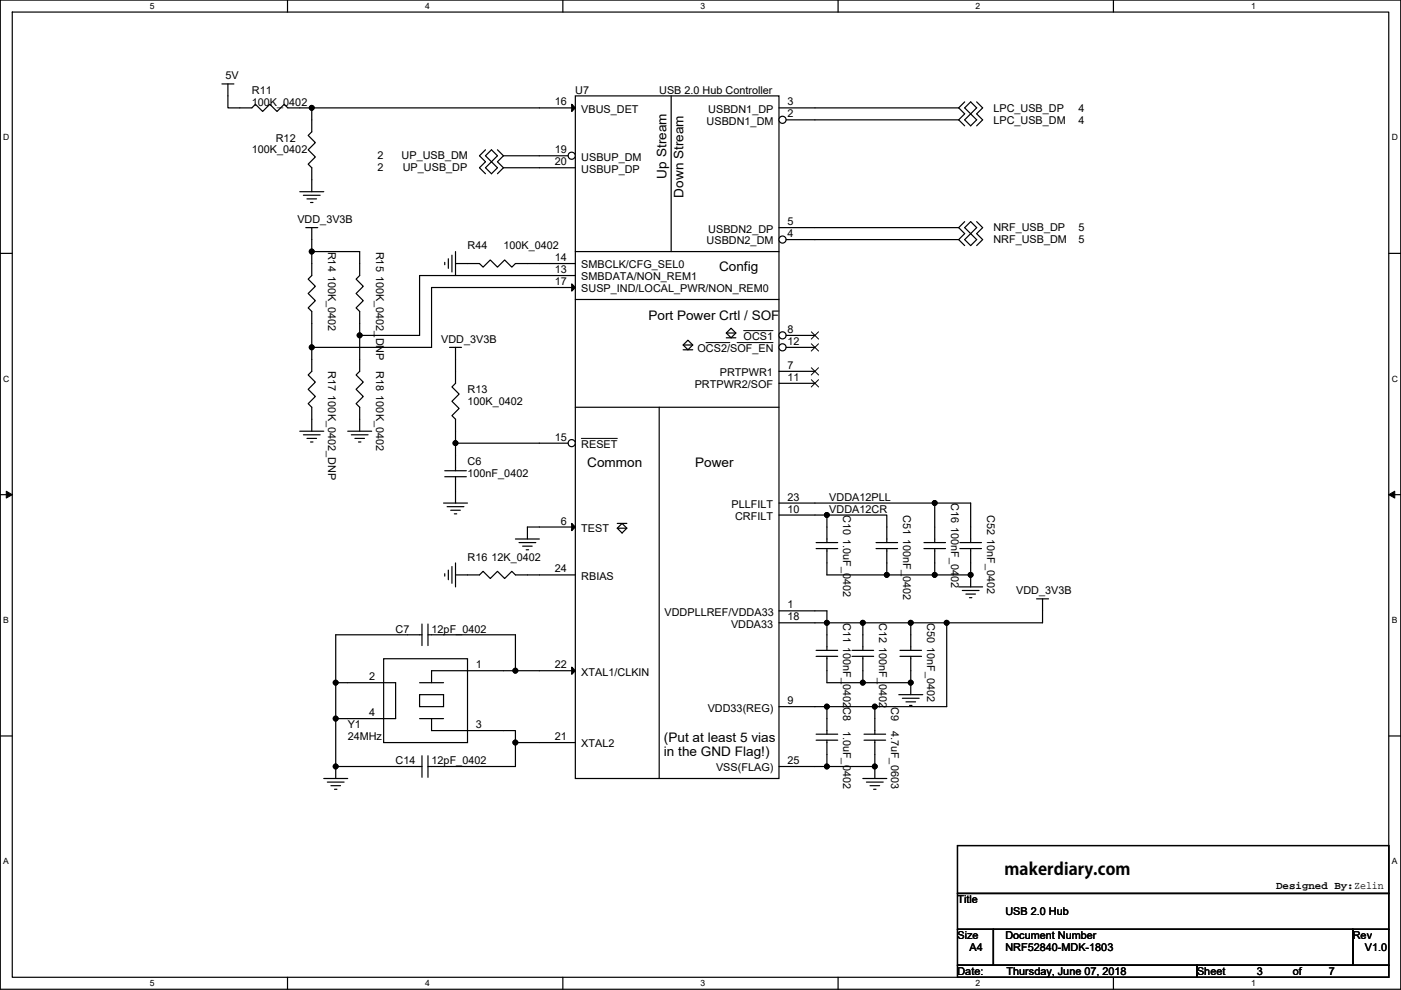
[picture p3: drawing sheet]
<svg xmlns="http://www.w3.org/2000/svg" width="297mm" height="210mm" viewBox="0 0 297 210" stroke-linecap="round" stroke-linejoin="round" font-family="sans-serif">
<path d="M.1 0h296.9v209.8h-296.9zM2.6 2.6h291.8v204.7h-291.8z" fill="none" stroke="#000" stroke-width=".25"/>
<g fill="#fff">
<path d="M31.8 .3h1v2h-1z"/>
<path d="M31.8 207.5h1v2.1h-1z"/>
</g>
<path d="M61 0v2.6M61 207.3v2.5" fill="none" stroke="#000" stroke-width=".25"/>
<g fill="#fff">
<path d="M90.1 .3h1v2h-1z"/>
<path d="M90.1 207.5h1v2.1h-1z"/>
</g>
<path d="M119.3 0v2.6M119.3 207.3v2.5" fill="none" stroke="#000" stroke-width=".25"/>
<g fill="#fff">
<path d="M148.5 .3h1v2h-1z"/>
<path d="M148.5 207.5h1v2.1h-1z"/>
</g>
<path d="M177.7 0v2.6M177.7 207.3v2.5" fill="none" stroke="#000" stroke-width=".25"/>
<g fill="#fff">
<path d="M206.9 .3h1v2h-1z"/>
<path d="M206.9 207.5h1v2.1h-1z"/>
</g>
<path d="M236.1 0v2.6M236.1 207.3v2.5" fill="none" stroke="#000" stroke-width=".25"/>
<g fill="#fff">
<path d="M265.2 .3h1v2h-1z"/>
<path d="M265.2 207.5h1v2.1h-1z"/>
<path d="M.7 28.2h1.3v2h-1.3z"/>
<path d="M295.1 28.2h1.3v2h-1.3z"/>
<path d="M.7 79.3h1.3v2.1h-1.3z"/>
<path d="M295.1 79.3h1.3v2.1h-1.3z"/>
</g>
<path d="M.1 53.7h2.5M294.4 53.7h2.6" fill="none" stroke="#000" stroke-width=".25"/>
<g fill="#fff">
<path d="M.7 130.5h1.2v2h-1.2z"/>
<path d="M295.1 130.5h1.2v2h-1.2z"/>
</g>
<path d="M.1 104.9h2.5M294.4 104.9h2.6" fill="none" stroke="#000" stroke-width=".25"/>
<path d="M1.3 104.2l1.3 .7-1.3 .7zM294.4 104.9l1.3-.7v1.4z" fill="#000" stroke="#000" stroke-width=".21"/>
<g fill="#fff">
<path d="M.7 181.7h1.2v2h-1.2z"/>
<path d="M295.1 181.7h1.2v2h-1.2z"/>
</g>
<g fill="none" stroke="#000" stroke-width=".25">
<path d="M47.1 17.8h2.5M48.3 17.8v2.5M50.9 22.9h2.5l.8-.8 1.5 1.5 1.5-1.5 1.5 1.5 1.6-1.5 .7 .8h2.6M66.1 25.4v2.6l-.8 .7 1.6 1.5-1.6 1.6 1.6 1.5-1.6 1.5 .8 .8v2.5M102.9 31.8l-1.2 1.2 1.2 1.3-1.2 1.3 1.2 1.3M102.9 33l1.3-1.2 1.3 1.2-1.3 1.3zM104.2 34.3l1.3 1.3-1.3 1.3-1.3-1.3zM105.5 31.8l1.2 1.2-1.2 1.3 1.2 1.3-1.2 1.3M114.4 35.6h7.6M122 20.3h43.2v144.8h-43.2zM142.3 20.3v33.1M204.5 22.9l1.3-1.3 1.3 1.3-1.3 1.3z"/>
<path d="M204.5 25.4l1.3-1.2 1.3 1.2-1.3 1.3zM204.5 21.6l-1.2 1.3 1.2 1.3-1.2 1.2 1.2 1.3M207.1 21.6l1.2 1.3-1.2 1.3 1.2 1.2-1.2 1.3M63.6 40.7h5M64.3 41.4h3.6M64.8 48.3h2.6M65.1 42.2h2M65.8 42.9h.6M66.1 48.3v2.5M94.3 55.6v.6M95.1 54.9v2M95.8 54.1v3.6"/>
<path d="M96.6 53.4v5M122 53.4h20.3M142.3 53.4h22.9M204.5 48.3l1.3-1.3 1.3 1.3-1.3 1.3zM204.5 50.8l1.3-1.2 1.3 1.2-1.3 1.3zM204.5 47l-1.2 1.3 1.2 1.3-1.2 1.2 1.2 1.3M207.1 47l1.2 1.3-1.2 1.3 1.2 1.2-1.2 1.3M95.3 73.7h2.5M96.6 73.7v2.5M96.6 78.8v2.5l-.8 .8 1.5 1.5-1.5 1.5 1.5 1.5-1.5 1.6 .8 .7v2.6M122 63.5h43.2M144.8 74.2h2.1"/>
<path d="M144.8 73.2h2.1M144.8 73.2l1.1-1 1 1-1 1zM154 71.6h2M154 70.6h2M154 70.6l1-1 1 1-1 1zM63.6 91.5h5M64.3 92.2h3.6M65.1 93h2M65.8 93.7h.6M73.7 91.5h5.1M74.5 92.2h3.5M75.2 93h2.1"/>
<path d="M76 93.7h.5M94.3 99.8h4.6M96.6 96.5v3.3M122 86.4h43.2M139.8 86.4v78.7M94 106.7h5.1M94.3 101.1h4.6M94.8 107.5h3.6M95.6 108.2h2M96.3 109h.5M96.6 119.4v5.1M96.6 101.1v3.1"/>
<path d="M109.3 114.3h5.1M110 115.1h3.6M110.8 115.8h2M111.6 116.6h.5M130.9 111h2M130.9 112h2M130.9 112l1-1 1 1-1 1.1zM203.5 115.1h4.6M203.5 116.4h4.6M205.8 111.8v3.3M205.8 116.4v3M94.3 121.7v.5"/>
<path d="M95.1 120.9v2.1M95.8 120.2v3.5M99.1 121.9h2.6l.7-.7 1.5 1.5 1.6-1.5 1.5 1.5 1.5-1.5 .8 .7h2.5M190.8 137.9h4.6M190.8 139.2h4.6M193.1 134.6v3.3M193.1 139.2v3.1M203.3 124.5h5M204 125.2h3.6M204.8 126h2M205.5 126.8h.6M219.8 127h2.5"/>
<path d="M221 127v2.6M.1 156.1h2.5M190.6 147.3h5M191.3 148.1h3.6M192.1 148.9h2M192.8 149.6h.6M294.4 156.1h2.6M68.6 165.1h5.1M69.4 165.9h3.6M70.2 166.6h2M70.9 167.4h.5M182.9 165.1h5.1"/>
<path d="M183.7 165.9h3.6M184.5 166.6h2M185.2 167.4h.5M203 179.3h91.4v10.2h-91.4zM203 189.5h91.4v7.6h-91.4zM203 197.1h7.6v7.6h-7.6zM210.6 197.1h76.2v7.6h-76.2zM286.8 197.1h7.6v7.6h-7.6zM203 204.7h50.8v2.6h-50.8zM253.8 204.7h40.6v2.6h-40.6z"/>
</g>
<circle cx="121.2" cy="33" r=".76" fill="#fff" stroke="#000" stroke-width=".25"/>
<path d="M114.4 33h6.1M165.2 22.9h7.6M165.2 48.3h7.6" fill="none" stroke="#000" stroke-width=".25"/>
<circle cx="165.9" cy="25.4" r=".76" fill="#fff" stroke="#000" stroke-width=".25"/>
<path d="M166.7 25.4h6.1" fill="none" stroke="#000" stroke-width=".25"/>
<circle cx="165.9" cy="50.8" r=".76" fill="#fff" stroke="#000" stroke-width=".25"/>
<path d="M114.4 22.9h7.6M166.7 50.8h6.1M165.2 78.8h7.6M165.2 81.3h7.6" fill="none" stroke="#000" stroke-width=".25"/>
<path d="M121.2 22.1l.8 .8-.8 .7z" fill="#000" stroke="#000" stroke-width=".25"/>
<path d="M172 78l1.6 1.5M173.5 78l-1.5 1.5M172 80.5l1.6 1.6M173.5 80.5l-1.5 1.6" fill="none" stroke="#000" stroke-width=".21"/>
<circle cx="165.9" cy="71.1" r=".76" fill="#fff" stroke="#000" stroke-width=".25"/>
<path d="M166.7 71.1h6.1" fill="none" stroke="#000" stroke-width=".25"/>
<path d="M157.7 70.1h6.2M172 70.4l1.6 1.5M173.5 70.4l-1.5 1.5" fill="none" stroke="#000" stroke-width=".21"/>
<circle cx="165.9" cy="73.7" r=".76" fill="#fff" stroke="#000" stroke-width=".25"/>
<path d="M114.4 58.4h7.6M114.4 55.9h7.6M166.7 73.7h6.1M114.4 121.9h7.6M114.4 142.3h7.6M114.4 157.5h7.6" fill="none" stroke="#000" stroke-width=".25"/>
<path d="M149.7 72.7h5M156.3 72.7h7.6M172 72.9l1.6 1.6M173.5 72.9l-1.5 1.6" fill="none" stroke="#000" stroke-width=".21"/>
<path d="M121.2 141.5l.8 .8-.8 .7z" fill="#000" stroke="#000" stroke-width=".25"/>
<circle cx="121.2" cy="94" r=".76" fill="#fff" stroke="#000" stroke-width=".25"/>
<g fill="none" stroke="#000" stroke-width=".25">
<path d="M48.3 20.3v2.6h2.6M63.6 22.9h2.5M66.1 22.9h48.3M66.1 38.1v2.6M66.1 22.9v2.5M106.7 33h7.7M106.7 35.6h7.7M172.8 22.9h30.5M172.8 25.4h30.5M66.1 53.4h10.2v5l-.8 .8 1.5 1.5-1.5 1.6 1.5 1.5-1.5 1.5 .8 .8v5M66.1 53.4v5l-.8 .8 1.6 1.5-1.6 1.6 1.6 1.5-1.6 1.5 .8 .8v7.6M66.1 50.8v2.6"/>
<path d="M96.6 55.9h5.1l.7 .8 1.5-1.6 1.6 1.6 1.5-1.6 1.5 1.6 .8-.8h5.1M114.4 58.4h-25.4v12.7h-12.7M172.8 48.3h30.5M172.8 50.8h30.5M66.1 73.7v5.1l-.8 .7 1.6 1.5-1.6 1.6 1.6 1.5-1.6 1.5 .8 .8v5.1M76.3 71.1v7.7l-.8 .7 1.5 1.5-1.5 1.6 1.5 1.5-1.5 1.5 .8 .8v5.1M96.6 76.2v2.6M122 61h-30.5v12.7h-25.4M96.6 94h23.9M96.6 91.5v2.5M96.6 94v2.5M96.6 104.2v2.5"/>
<path d="M122 111.8h-10.2v2.5M165.2 106.7h33M165.2 109.2h10.1M173 115.1h4.6M173 116.4h4.6M175.3 116.4v5.5h12.7M175.3 109.2v5.9M175.3 109.2h12.7v5.9M185.7 115.1h4.6M185.7 116.4h4.6M188 116.4v5.5M195.9 115.1h4.6"/>
<path d="M195.9 116.4h4.6M198.2 106.7h7.6v5.1M198.2 106.7v8.4M198.2 116.4v5.5M205.8 119.4v2.5M81.3 139.7h17.8v17.8h-17.8zM89.5 132.4v4.5M89.5 134.6h-18.3v10.2M90.7 132.4v4.5M90.7 134.6h18.6v7.7M96.6 121.9h2.5M111.8 121.9h2.6"/>
<path d="M165.2 129.6h10.1v2.5M165.2 132.1h10.1M173 137.9h4.6M173 139.2h4.6M175.3 139.2v5.6h7.6M175.3 132.1h7.6M175.3 132.1v5.8M180.7 137.9h4.5M180.7 139.2h4.5M182.9 139.2v5.6M182.9 132.1h10.2M182.9 132.1v5.8"/>
<path d="M188 121.9h10.2M193.1 132.1h7.6M193.1 132.1v2.5M198.2 121.9h7.6M200.7 132.1v17.8h-15.2M205.8 121.9v2.6M221 129.6v2.5h-20.3M71.2 144.8h12.7v7.6h-12.7M71.2 144.8v7.6M71.2 152.4v10.2M89 144.8h5M89 152.4h5"/>
<path d="M89 147.3h5v2.6h-5zM91.5 152.4v2.6h17.8v2.5M109.3 157.5h5.1M109.3 157.5v5.1h-18.6M109.3 142.3h-17.8v2.5M109.3 142.3h5.1M165.2 149.9h10.1M173 155.7h4.6M173 157h4.6M175.3 149.9h10.2M175.3 157v5.6M175.3 149.9v5.8"/>
<path d="M182.9 144.8h10.2M183.2 155.7h4.6M183.2 157h4.6M185.5 157v5.6M185.5 149.9v5.8M193.1 142.3v2.5M193.1 144.8v2.5M71.2 162.6h18.3M71.2 162.6v2.5M89.5 160.3v4.6M90.7 160.3v4.6M165.2 162.6h10.1"/>
<path d="M175.3 162.6h10.2M185.5 162.6v2.5"/>
</g>
<path d="M123.3 93h7.6" fill="none" stroke="#000" stroke-width=".21"/>
<g fill="#000" stroke="#000" stroke-width=".25">
<path d="M121.2 60.2l.8 .8-.8 .7zM121.2 111l.8 .8-.8 .7z"/>
<circle cx="66.1" cy="22.9" r=".5"/>
<circle cx="66.1" cy="53.3" r=".5"/>
<circle cx="66.1" cy="73.7" r=".5"/>
<circle cx="76.2" cy="71.1" r=".5"/>
<circle cx="96.6" cy="94" r=".5"/>
<circle cx="175.3" cy="109.2" r=".5"/>
<circle cx="198.2" cy="106.7" r=".5"/>
<circle cx="175.3" cy="132.1" r=".5"/>
<circle cx="182.9" cy="132.1" r=".5"/>
<circle cx="188" cy="121.9" r=".5"/>
<circle cx="193.1" cy="132.1" r=".5"/>
<circle cx="198.2" cy="121.9" r=".5"/>
<circle cx="200.7" cy="132.1" r=".5"/>
<circle cx="205.8" cy="121.9" r=".5"/>
<circle cx="71.2" cy="152.4" r=".5"/>
<circle cx="71.2" cy="144.8" r=".5"/>
<circle cx="109.3" cy="157.5" r=".5"/>
<circle cx="109.3" cy="142.2" r=".5"/>
<circle cx="175.3" cy="149.9" r=".5"/>
<circle cx="182.9" cy="144.8" r=".5"/>
<circle cx="185.5" cy="149.9" r=".5"/>
<circle cx="193.1" cy="144.8" r=".5"/>
<circle cx="71.2" cy="162.6" r=".5"/>
<circle cx="175.3" cy="162.6" r=".5"/>
<circle cx="185.5" cy="162.6" r=".5"/>
</g>
<g font-size="3.6">
<text x="216.1" y="186" transform="rotate(-90 216.1 186)">m</text>
<text x="219.3" y="186" transform="rotate(-90 219.3 186)">a</text>
<text x="221.2" y="186" transform="rotate(-90 221.2 186)">k</text>
<text x="223.2" y="186" transform="rotate(-90 223.2 186)">e</text>
<text x="225.2" y="186" transform="rotate(-90 225.2 186)">r</text>
<text x="226.5" y="186" transform="rotate(-90 226.5 186)">d</text>
<text x="228.7" y="186" transform="rotate(-90 228.7 186)">i</text>
<text x="229.7" y="186" transform="rotate(-90 229.7 186)">a</text>
<text x="231.7" y="186" transform="rotate(-90 231.7 186)">r</text>
<text x="233" y="186" transform="rotate(-90 233 186)">y</text>
<text x="234.9" y="186" transform="rotate(-90 234.9 186)">.</text>
<text x="235.9" y="186" transform="rotate(-90 235.9 186)">c</text>
<text x="237.6" y="186" transform="rotate(-90 237.6 186)">o</text>
<text x="239.6" y="186" transform="rotate(-90 239.6 186)">m</text>
</g>
<g font-size="2.8">
<text x="141.3" y="37.9" transform="rotate(-90 141.3 37.9)">Up Stream</text>
<text x="144.9" y="41.9" transform="rotate(-90 144.9 41.9)">Down Stream</text>
<text x="152.5" y="57.4">Config</text>
<text x="137.5" y="67.8">Port Power Crtl / SOF</text>
<text x="124.5" y="99">Common</text>
<text x="147.4" y="99">Power</text>
<text x="140.8" y="157.5">(Put at least 5 vias</text>
<text x="140.8" y="160.3">in the GND Flag!)</text>
</g>
<g font-size="2.3">
<text x="47.8" y="16.8">5V</text>
<text x="53.4" y="19.9">R11</text>
<text x="53.4" y="22.4">100K_0402</text>
<text x="117.7" y="22.4">16</text>
<text x="122" y="19.9">U7</text>
<text x="123.3" y="23.9">VBUS_DET</text>
<text x="139.8" y="19.9">USB 2.0 Hub Controller</text>
<text x="150.2" y="23.9">USBDN1_DP</text>
<text x="166.9" y="22.4">3</text>
<text x="210.6" y="23.7">LPC_USB_DP</text>
<text x="228.7" y="23.7">4</text>
<text x="149.8" y="26.5">USBDN1_DM</text>
<text x="166.9" y="24.9">2</text>
<text x="210.6" y="26.2">LPC_USB_DM</text>
<text x="228.7" y="26.2">4</text>
<text x="53.4" y="32.6">100K_0402</text>
<text x="58.5" y="30">R12</text>
<text x="80.1" y="33.8">2</text>
<text x="85.2" y="33.8">UP_USB_DM</text>
<text x="117.7" y="35.1">20</text>
<text x="117.7" y="32.5">19</text>
<text x="123.3" y="34.1">USBUP_DM</text>
<text x="80.1" y="36.4">2</text>
<text x="85.4" y="36.4">UP_USB_DP</text>
<text x="123.3" y="36.6">USBUP_DP</text>
<text x="63.1" y="47.3">VDD_3V3B</text>
<text x="166.9" y="47.8">5</text>
<text x="69.6" y="53.4" transform="rotate(90 69.6 53.4)">R14 100K_0402</text>
<text x="79.7" y="53.4" transform="rotate(90 79.7 53.4)">R15 100K_0402_DNP</text>
<text x="99.1" y="52.9">R44</text>
<text x="106.7" y="52.9">100K_0402</text>
<text x="149.8" y="51.9">USBDN2_DM</text>
<text x="150.2" y="49.3">USBDN2_DP</text>
<text x="166.9" y="50.3">4</text>
<text x="210.6" y="49.1">NRF_USB_DP</text>
<text x="210.6" y="51.6">NRF_USB_DM</text>
<text x="228.7" y="49.1">5</text>
<text x="228.7" y="51.6">5</text>
<text x="117.7" y="57.9">13</text>
<text x="117.7" y="55.4">14</text>
<text x="123.3" y="59.5">SMBDATA/NON_REM1</text>
<text x="123.3" y="56.9">SMBCLK/CFG_SEL0</text>
<text x="117.7" y="60.5">17</text>
<text x="123.3" y="62">SUSP_IND/LOCAL_PWR/NON_REM0</text>
<text x="166.9" y="70.6">8</text>
<text x="93.5" y="72.7">VDD_3V3B</text>
<text x="147.9" y="74.7">OCS2/SOF_EN</text>
<text x="157.7" y="72.2">OCS1</text>
<text x="166.9" y="73.2">12</text>
<text x="69.6" y="78.8" transform="rotate(90 69.6 78.8)">R17 100K_0402_DNP</text>
<text x="79.7" y="78.8" transform="rotate(90 79.7 78.8)">R18 100K_0402</text>
<text x="99.1" y="83.4">R13</text>
<text x="147.3" y="82.3">PRTPWR2/SOF</text>
<text x="152.6" y="79.8">PRTPWR1</text>
<text x="166.9" y="80.8">11</text>
<text x="166.9" y="78.2">7</text>
<text x="99.1" y="85.9">100K_0402</text>
<text x="117.7" y="93.5">15</text>
<text x="123.3" y="95">RESET</text>
<text x="99.1" y="98.6">C6</text>
<text x="99.1" y="101.1">100nF_0402</text>
<text x="155.1" y="107.7">PLLFILT</text>
<text x="166.9" y="106.2">23</text>
<text x="175.8" y="106.2">VDDA12PLL</text>
<text x="201.7" y="106.7" transform="rotate(90 201.7 106.7)">C16 100nF_0402</text>
<text x="118.9" y="111.3">6</text>
<text x="123.3" y="112.8">TEST</text>
<text x="155.9" y="110.3">CRFILT</text>
<text x="166.9" y="108.7">10</text>
<text x="175.8" y="108.7">VDDA12CR</text>
<text x="178.8" y="109.2" transform="rotate(90 178.8 109.2)">C10 1.0uF_0402</text>
<text x="191.5" y="109.2" transform="rotate(90 191.5 109.2)">C51 100nF_0402</text>
<text x="209.3" y="109.2" transform="rotate(90 209.3 109.2)">C52 10nF_0402</text>
<text x="99.1" y="118.9">R16 12K_0402</text>
<text x="117.7" y="121.4">24</text>
<text x="123.3" y="123">RBIAS</text>
<text x="140.9" y="130.6">VDDPLLREF/VDDA33</text>
<text x="166.9" y="129">1</text>
<text x="166.9" y="131.6">18</text>
<text x="215.5" y="126">VDD_3V3B</text>
<text x="83.9" y="134.2">C7</text>
<text x="91.5" y="134.2">12pF_0402</text>
<text x="155" y="133.1">VDDA33</text>
<text x="178.8" y="132.1" transform="rotate(90 178.8 132.1)">C11 100nF_0402</text>
<text x="186.4" y="132.1" transform="rotate(90 186.4 132.1)">C12 100nF_0402</text>
<text x="196.6" y="132.1" transform="rotate(90 196.6 132.1)">C50 10nF_0402</text>
<text x="100.9" y="141.7">1</text>
<text x="117.7" y="141.7">22</text>
<text x="123.3" y="143.3">XTAL1/CLKIN</text>
<text x="78.3" y="144.3">2</text>
<text x="166.9" y="149.4">9</text>
<text x="178.8" y="149.9" transform="rotate(90 178.8 149.9)">C8</text>
<text x="189" y="149.9" transform="rotate(90 189 149.9)">C9</text>
<text x="73.7" y="154.5">Y1</text>
<text x="78.3" y="151.9">4</text>
<text x="100.9" y="154.4">3</text>
<text x="150" y="150.9">VDD33(REG)</text>
<text x="178.8" y="155" transform="rotate(90 178.8 155)">1.0uF_0402</text>
<text x="189" y="155" transform="rotate(90 189 155)">4.7uF_0603</text>
<text x="73.7" y="157">24MHz</text>
<text x="117.7" y="157">21</text>
<text x="123.3" y="158.5">XTAL2</text>
<text x="83.9" y="162.1">C14</text>
<text x="91.5" y="162.1">12pF_0402</text>
<text x="151.8" y="163.6">VSS(FLAG)</text>
<text x="166.9" y="162.1">25</text>
<text x="203" y="191.6">Title</text>
<text x="270.6" y="188.6">Designed By:Zelin</text>
<text x="213.2" y="194.1">USB 2.0 Hub</text>
<text x="203" y="199.2">Size</text>
<text x="205.5" y="201.7">A4</text>
<text x="213.2" y="199.2">Document Number</text>
<text x="213.2" y="201.7">NRF52840-MDK-1803</text>
<text x="286.8" y="199.2">Rev</text>
<text x="289.4" y="201.7">V1.0</text>
<text x="203" y="206.8">Date:</text>
<text x="213.4" y="206.8">Thursday, June 07, 2018</text>
<text x="253.8" y="206.8">Sheet</text>
<text x="266.5" y="206.8">3</text>
<text x="274.1" y="206.8">of</text>
<text x="281.7" y="206.8">7</text>
</g>
<g font-size="1.8">
<text x="31.8" y="1.9">5</text>
<text x="90.1" y="1.9">4</text>
<text x="148.5" y="1.9">3</text>
<text x="206.9" y="1.9">2</text>
<text x="265.2" y="1.9">1</text>
<text x=".7" y="29.8">D</text>
<text x="295.1" y="29.8">D</text>
<text x=".7" y="81">C</text>
<text x="295.1" y="81">C</text>
<text x=".7" y="132.1">B</text>
<text x="295.1" y="132.1">B</text>
<text x=".7" y="183.3">A</text>
<text x="295.1" y="183.3">A</text>
<text x="31.8" y="209.2">5</text>
<text x="90.1" y="209.2">4</text>
<text x="148.5" y="209.2">3</text>
<text x="206.9" y="209.2">2</text>
<text x="265.2" y="209.2">1</text>
</g>
</svg>
